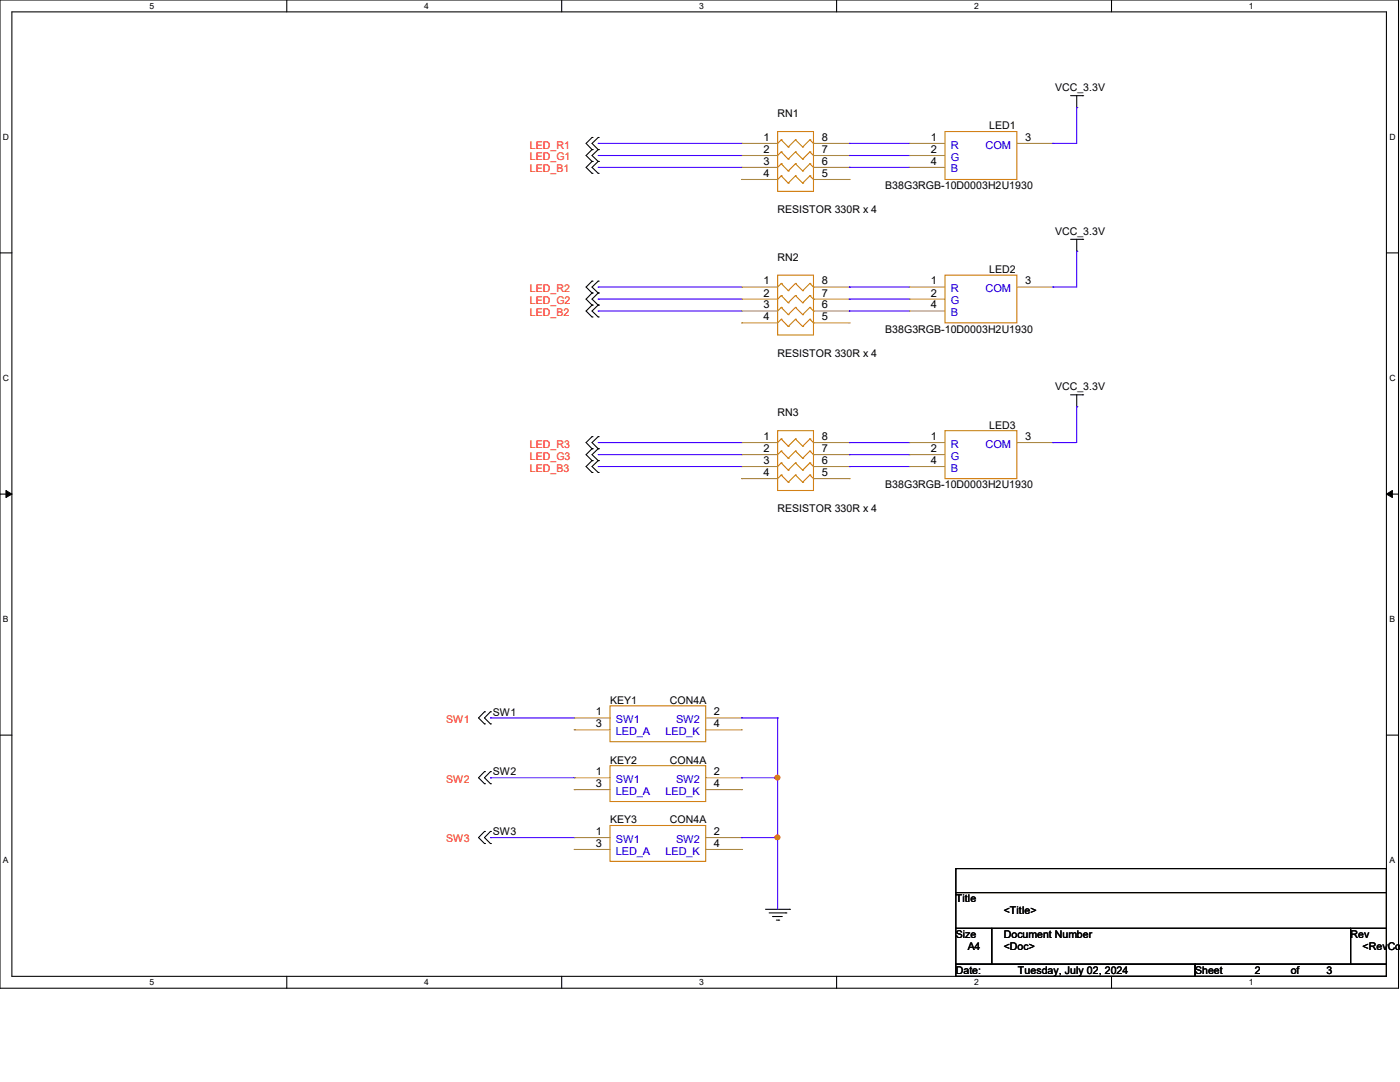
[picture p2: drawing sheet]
<svg xmlns="http://www.w3.org/2000/svg" width="279mm" height="216mm" viewBox="0 0 279 216" stroke-linecap="round" stroke-linejoin="round" font-family="sans-serif">
<path d="M0 0h279.1v197.2h-279.1zM2.4 2.4h274.3v192.4h-274.3z" fill="none" stroke="#000" stroke-width=".21"/>
<g fill="#fff">
<path d="M29.8 .3h.9v1.9h-.9z"/>
<path d="M29.8 195.1h.9v1.9h-.9z"/>
</g>
<path d="M57.2 0v2.4M57.2 194.8v2.4" fill="none" stroke="#000" stroke-width=".21"/>
<g fill="#fff">
<path d="M84.7 .3h.9v1.9h-.9z"/>
<path d="M84.7 195.1h.9v1.9h-.9z"/>
</g>
<path d="M112.1 0v2.4M112.1 194.8v2.4" fill="none" stroke="#000" stroke-width=".21"/>
<g fill="#fff">
<path d="M139.5 .3h1v1.9h-1z"/>
<path d="M139.5 195.1h1v1.9h-1z"/>
</g>
<path d="M167 0v2.4M167 194.8v2.4" fill="none" stroke="#000" stroke-width=".21"/>
<g fill="#fff">
<path d="M194.4 .3h.9v1.9h-.9z"/>
<path d="M194.4 195.1h.9v1.9h-.9z"/>
</g>
<path d="M221.8 0v2.4M221.8 194.8v2.4" fill="none" stroke="#000" stroke-width=".21"/>
<g fill="#fff">
<path d="M249.3 .3h.9v1.9h-.9z"/>
<path d="M249.3 195.1h.9v1.9h-.9z"/>
<path d="M.6 26.4h1.2v1.9h-1.2z"/>
<path d="M277.3 26.4h1.2v1.9h-1.2z"/>
<path d="M.6 74.5h1.2v1.9h-1.2z"/>
<path d="M277.3 74.5h1.2v1.9h-1.2z"/>
</g>
<path d="M0 50.5h2.4M276.7 50.5h2.4" fill="none" stroke="#000" stroke-width=".21"/>
<g fill="#fff">
<path d="M.6 122.6h1.1v1.9h-1.1z"/>
<path d="M277.3 122.6h1.1v1.9h-1.1z"/>
</g>
<path d="M0 98.6h2.4M276.7 98.6h2.4" fill="none" stroke="#000" stroke-width=".21"/>
<path d="M1.2 97.9l1.2 .7-1.2 .7zM276.7 98.6l1.2-.7v1.4z" fill="#000" stroke="#000" stroke-width=".2"/>
<g fill="#fff">
<path d="M.6 170.7h1.1v1.9h-1.1z"/>
<path d="M277.3 170.7h1.1v1.9h-1.1z"/>
</g>
<g fill="none" stroke="#000" stroke-width=".21">
<path d="M213.7 19.1h2.4M214.9 19.1v2.4M216.1 19.1h.1M118.2 27.4h.1M118.2 29.8h.1M118.2 32.2h.1M118.2 34.6h.1M118.2 27.4l-1.2 1.2 1.2 1.2M118.2 29.8l-1.2 1.2 1.2 1.2M118.2 32.2l-1.2 1.2 1.2 1.2M119.4 27.4h.1M119.4 29.8h.1"/>
<path d="M119.4 32.2h.1M119.4 34.6h.1M119.4 27.4l-1.2 1.2 1.2 1.2M119.4 29.8l-1.2 1.2 1.2 1.2M119.4 32.2l-1.2 1.2 1.2 1.2M214.9 21.5h.1M118.2 56.1h.1M118.2 58.5h.1M118.2 56.1l-1.2 1.2 1.2 1.2M118.2 58.5l-1.2 1.2 1.2 1.2M119.4 56.1h.1M119.4 58.5h.1"/>
<path d="M119.4 56.1l-1.2 1.2 1.2 1.2M119.4 58.5l-1.2 1.2 1.2 1.2M213.7 47.8h2.4M214.9 50.1h.1M214.9 47.8v2.3M216.1 47.8h.1M118.2 60.9h.1M118.2 63.2h.1M118.2 60.9l-1.2 1.2 1.2 1.1M119.4 60.9h.1M119.4 63.2h.1M119.4 60.9l-1.2 1.2 1.2 1.1"/>
<path d="M213.7 78.8h2.4M214.9 78.8v2.4M216.1 78.8h.1M118.2 87.1h.1M118.2 89.5h.1M118.2 91.9h.1M118.2 94.3h.1M118.2 87.1l-1.2 1.2 1.2 1.2M118.2 89.5l-1.2 1.2 1.2 1.2M118.2 91.9l-1.2 1.2 1.2 1.2M119.4 87.1h.1M119.4 89.5h.1"/>
<path d="M119.4 91.9h.1M119.4 94.3h.1M119.4 87.1l-1.2 1.2 1.2 1.2M119.4 89.5l-1.2 1.2 1.2 1.2M119.4 91.9l-1.2 1.2 1.2 1.2M214.9 81.2h.1M0 146.7h2.4M96.7 142h.1M96.7 144.4h.1M96.7 154h.1M96.7 156.4h.1M96.7 142l-1.2 1.3 1.2 1.1"/>
<path d="M96.7 154l-1.2 1.2 1.2 1.2M97.9 142h.1M97.9 144.4h.1M97.9 154h.1M97.9 156.4h.1M97.9 142l-1.2 1.3 1.2 1.1M97.9 154l-1.2 1.2 1.2 1.2M276.7 146.7h2.4M96.7 165.9h.1M96.7 168.3h.1M96.7 165.9l-1.2 1.2 1.2 1.2M97.9 165.9h.1"/>
<path d="M97.9 168.3h.1M97.9 165.9l-1.2 1.2 1.2 1.2M190.8 173.3h85.9v4.8h-85.9zM190.8 178.1h85.9v7.2h-85.9zM152.8 181.4h4.8M153.5 182.2h3.3M154.2 182.9h.1M154.2 182.9h1.9M154.9 183.6h.5M155.4 183.6h.1M156.8 182.2h.1M157.6 181.4h.1"/>
<path d="M190.8 185.3h7.1v7.1h-7.1zM190.8 192.4h47.7v2.4h-47.7zM197.9 185.3h71.6v7.1h-71.6zM238.5 192.4h38.2v2.4h-38.2zM269.5 185.3h7.2v7.1h-7.2z"/>
</g>
<g fill="none" stroke="#cc8006" stroke-width=".21">
<path d="M155.2 26.2h7.1v12h-7.1zM155.9 27.9h.1M155.9 30.3h.1M155.9 32.7h.1M155.9 35.1h.1M155.9 27.9l1.4 1.4M155.9 27.9l-.7 .7M155.9 30.3l1.4 1.4M155.9 30.3l-.7 .7M155.9 32.7l1.4 1.4M155.9 32.7l-.7 .7M155.9 35.1l1.4 1.4"/>
<path d="M155.9 35.1l-.7 .7M157.3 29.3h.1M157.3 31.7h.1M157.3 34.1h.1M157.3 36.5h.1M158.7 27.9h.1M158.7 30.3h.1M158.7 32.7h.1M158.7 35.1h.1M158.7 27.9l1.5 1.4M158.7 27.9l-1.4 1.4M158.7 30.3l1.5 1.4"/>
<path d="M158.7 30.3l-1.4 1.4M158.7 32.7l1.5 1.4M158.7 32.7l-1.4 1.4M158.7 35.1l1.5 1.4M158.7 35.1l-1.4 1.4M160.2 29.3h.1M160.2 31.7h.1M160.2 34.1h.1M160.2 36.5h.1M161.6 27.9h.1M161.6 30.3h.1M161.6 32.7h.1"/>
<path d="M161.6 35.1h.1M161.6 27.9l.7 .7M161.6 27.9l-1.4 1.4M161.6 30.3l.7 .7M161.6 30.3l-1.4 1.4M161.6 32.7l.7 .7M161.6 32.7l-1.4 1.4M161.6 35.1l.7 .7M161.6 35.1l-1.4 1.4M162.3 28.6h.1M162.3 31h.1M162.3 33.4h.1"/>
<path d="M162.3 35.8h.1M188.6 26.2h14.3v9.6h-14.3zM155.2 54.9h7.1v11.9h-7.1zM155.9 56.6h.1M155.9 59h.1M155.9 56.6l1.4 1.4M155.9 56.6l-.7 .7M155.9 59l1.4 1.4M155.9 59l-.7 .7M157.3 58h.1M158.7 56.6h.1M158.7 59h.1"/>
<path d="M158.7 56.6l1.5 1.4M158.7 56.6l-1.4 1.4M158.7 59l1.5 1.4M158.7 59l-1.4 1.4M160.2 58h.1M161.6 56.6h.1M161.6 59h.1M161.6 56.6l.7 .7M161.6 56.6l-1.4 1.4M161.6 59l.7 .7M161.6 59l-1.4 1.4M162.3 57.3h.1"/>
<path d="M162.3 59.7h.1M188.6 54.9h14.3v9.5h-14.3zM155.9 61.3h.1M155.9 63.7h.1M155.9 61.3l1.4 1.5M155.9 61.3l-.7 .8M155.9 63.7l1.4 1.5M155.9 63.7l-.7 .7M157.3 60.4h.1M157.3 62.8h.1M157.3 65.2h.1M158.7 61.3h.1"/>
<path d="M158.7 63.7h.1M158.7 61.3l1.5 1.5M158.7 61.3l-1.4 1.5M158.7 63.7l1.5 1.5M158.7 63.7l-1.4 1.5M160.2 60.4h.1M160.2 62.8h.1M160.2 65.2h.1M161.6 61.3h.1M161.6 63.7h.1M161.6 61.3l.7 .8M161.6 61.3l-1.4 1.5"/>
<path d="M161.6 63.7l.7 .7M161.6 63.7l-1.4 1.5M162.3 62.1h.1M162.3 64.4h.1M155.2 85.9h7.1v12h-7.1zM155.9 87.6h.1M155.9 90h.1M155.9 92.4h.1M155.9 94.8h.1M155.9 87.6l1.4 1.4M155.9 87.6l-.7 .7M155.9 90l1.4 1.4"/>
<path d="M155.9 90l-.7 .7M155.9 92.4l1.4 1.4M155.9 92.4l-.7 .7M155.9 94.8l1.4 1.4M155.9 94.8l-.7 .7M157.3 89h.1M157.3 91.4h.1M157.3 93.8h.1M157.3 96.2h.1M158.7 87.6h.1M158.7 90h.1M158.7 92.4h.1"/>
<path d="M158.7 94.8h.1M158.7 87.6l1.5 1.4M158.7 87.6l-1.4 1.4M158.7 90l1.5 1.4M158.7 90l-1.4 1.4M158.7 92.4l1.5 1.4M158.7 92.4l-1.4 1.4M158.7 94.8l1.5 1.4M158.7 94.8l-1.4 1.4M160.2 89h.1M160.2 91.4h.1M160.2 93.8h.1"/>
<path d="M160.2 96.2h.1M161.6 87.6h.1M161.6 90h.1M161.6 92.4h.1M161.6 94.8h.1M161.6 87.6l.7 .7M161.6 87.6l-1.4 1.4M161.6 90l.7 .7M161.6 90l-1.4 1.4M161.6 92.4l.7 .7M161.6 92.4l-1.4 1.4M161.6 94.8l.7 .7"/>
<path d="M161.6 94.8l-1.4 1.4M162.3 88.3h.1M162.3 90.7h.1M162.3 93.1h.1M162.3 95.5h.1M188.6 85.9h14.3v9.6h-14.3zM121.8 140.8h19v7.2h-19zM121.8 152.8h19v7.1h-19zM121.8 164.7h19v7.2h-19z"/>
</g>
<g fill="none" stroke="#a84" stroke-width=".21">
<path d="M148 28.6h.1M148 31h.1M148 33.4h.1M148 35.8h.1M148 28.6h7.2M148 31h7.2M148 33.4h7.2M148 35.8h7.2M162.3 28.6h7.2M162.3 31h7.2M162.3 33.4h7.2M162.3 35.8h7.2"/>
<path d="M169.5 35.8h.1M169.5 33.4h.1M169.5 31h.1M169.5 28.6h.1M181.4 33.4h.1M181.4 31h.1M181.4 28.6h.1M181.4 28.6h7.2M181.4 31h7.2M181.4 33.4h7.2M202.9 28.6h7.2M210.1 28.6h.1"/>
<path d="M148 57.3h.1M148 59.7h.1M148 57.3h7.2M148 59.7h7.2M162.3 57.3h7.2M162.3 59.7h7.2M169.5 59.7h.1M169.5 57.3h.1M181.4 59.7h.1M181.4 57.3h.1M181.4 57.3h7.2M181.4 59.7h7.2"/>
<path d="M202.9 57.3h7.2M210.1 57.3h.1M148 62.1h.1M148 64.4h.1M148 62.1h7.2M148 64.4h7.2M162.3 62.1h7.2M162.3 64.4h7.2M169.5 64.4h.1M169.5 62.1h.1M181.4 62.1h.1M181.4 62.1h7.2"/>
<path d="M148 88.3h.1M148 90.7h.1M148 93.1h.1M148 95.5h.1M148 88.3h7.2M148 90.7h7.2M148 93.1h7.2M148 95.5h7.2M162.3 88.3h7.2M162.3 90.7h7.2M162.3 93.1h7.2M162.3 95.5h7.2"/>
<path d="M169.5 95.5h.1M169.5 93.1h.1M169.5 90.7h.1M169.5 88.3h.1M181.4 93.1h.1M181.4 90.7h.1M181.4 88.3h.1M181.4 88.3h7.2M181.4 90.7h7.2M181.4 93.1h7.2M202.9 88.3h7.2M210.1 88.3h.1"/>
<path d="M114.6 143.3h.1M114.6 145.6h.1M114.6 155.2h.1M114.6 157.6h.1M114.6 143.3h7.2M114.6 145.6h7.2M114.6 155.2h7.2M114.6 157.6h7.2M140.8 143.3h7.2M140.8 145.6h7.2M140.8 155.2h7.2M140.8 157.6h7.2"/>
<path d="M148 143.3h.1M148 145.6h.1M148 155.2h.1M148 157.6h.1M114.6 167.1h.1M114.6 169.5h.1M114.6 167.1h7.2M114.6 169.5h7.2M140.8 167.1h7.2M140.8 169.5h7.2M148 167.1h.1M148 169.5h.1"/>
</g>
<g fill="none" stroke="#4200ff" stroke-width=".21">
<path d="M119.4 28.6h.1M119.4 31h.1M119.4 33.4h.1M119.4 28.6h28.6M119.4 31h28.6M119.4 33.4h28.6M169.5 28.6h.1M169.5 31h.1M169.5 33.4h.1M169.5 28.6h11.9M169.5 31h11.9M169.5 33.4h11.9"/>
<path d="M210.1 28.6h.1M214.9 21.5h.1M214.9 21.5v7.1h-4.8M119.4 57.3h.1M119.4 59.7h.1M119.4 57.3h28.6M119.4 59.7h28.6M169.5 57.3h.1M169.5 59.7h.1M169.5 57.3h11.9M169.5 59.7h11.9M210.1 57.3h.1"/>
<path d="M214.9 50.1h.1M214.9 50.1v7.2h-4.8M119.4 62.1h.1M119.4 62.1h28.6M169.5 62.1h.1M169.5 62.1h11.9M119.4 88.3h.1M119.4 90.7h.1M119.4 93.1h.1M119.4 88.3h28.6M119.4 90.7h28.6M119.4 93.1h28.6"/>
<path d="M169.5 88.3h.1M169.5 90.7h.1M169.5 93.1h.1M169.5 88.3h11.9M169.5 90.7h11.9M169.5 93.1h11.9M210.1 88.3h.1M214.9 81.2h.1M214.9 81.2v7.1h-4.8M97.9 143.3h.1M97.9 155.2h.1M97.9 143.3h16.7"/>
<path d="M97.9 155.2h16.7M148 143.3h.1M148 155.2h.1M148 143.3h7.2M148 155.2h7.2M155.2 143.3h.1M155.2 155.2h.1M155.2 143.3v38.1M97.9 167.1h.1M97.9 167.1h16.7M148 167.1h.1M148 167.1h7.2"/>
<path d="M155.2 167.1h.1"/>
</g>
<g fill="#f00" stroke="#f00" stroke-width=".21">
<circle cx="155.2" cy="155.2" r=".46"/>
<circle cx="155.2" cy="167.1" r=".46"/>
</g>
<g font-size="2.2">
<text x="152.4" y="28.1">1</text>
<text x="164" y="28.1">8</text>
<text x="185.8" y="28.1">1</text>
<text x="204.6" y="28.1">3</text>
<text x="152.4" y="30.5">2</text>
<text x="152.4" y="32.9">3</text>
<text x="152.4" y="35.3">4</text>
<text x="164" y="35.3">5</text>
<text x="164" y="32.9">6</text>
<text x="164" y="30.5">7</text>
<text x="185.8" y="32.9">4</text>
<text x="185.8" y="30.5">2</text>
<text x="152.4" y="56.8">1</text>
<text x="152.4" y="59.2">2</text>
<text x="164" y="59.2">7</text>
<text x="164" y="56.8">8</text>
<text x="185.8" y="59.2">2</text>
<text x="185.8" y="56.8">1</text>
<text x="204.6" y="56.8">3</text>
<text x="152.4" y="61.6">3</text>
<text x="152.4" y="63.9">4</text>
<text x="164" y="63.9">5</text>
<text x="164" y="61.6">6</text>
<text x="185.8" y="61.6">4</text>
<text x="152.4" y="87.8">1</text>
<text x="164" y="87.8">8</text>
<text x="185.8" y="87.8">1</text>
<text x="204.6" y="87.8">3</text>
<text x="152.4" y="90.2">2</text>
<text x="152.4" y="92.6">3</text>
<text x="152.4" y="95">4</text>
<text x="164" y="95">5</text>
<text x="164" y="92.6">6</text>
<text x="164" y="90.2">7</text>
<text x="185.8" y="92.6">4</text>
<text x="185.8" y="90.2">2</text>
<text x="118.9" y="142.7">1</text>
<text x="142.5" y="142.7">2</text>
<text x="118.9" y="145.1">3</text>
<text x="142.5" y="145.1">4</text>
<text x="118.9" y="154.7">1</text>
<text x="142.5" y="154.7">2</text>
<text x="118.9" y="157.1">3</text>
<text x="142.5" y="157.1">4</text>
<text x="118.9" y="166.6">1</text>
<text x="142.5" y="166.6">2</text>
<text x="118.9" y="169">3</text>
<text x="142.5" y="169">4</text>
</g>
<g font-size="2.2" fill="#00c">
<text x="189.8" y="29.6">R</text>
<text x="196.7" y="29.6">COM</text>
<text x="189.8" y="34.4">B</text>
<text x="189.8" y="32">G</text>
<text x="189.8" y="58.3">R</text>
<text x="196.7" y="58.3">COM</text>
<text x="189.8" y="63.1">B</text>
<text x="189.8" y="60.7">G</text>
<text x="189.8" y="89.3">R</text>
<text x="196.7" y="89.3">COM</text>
<text x="189.8" y="94.1">B</text>
<text x="189.8" y="91.7">G</text>
<text x="122.9" y="144.3">SW1</text>
<text x="122.9" y="146.6">LED_A</text>
<text x="132.8" y="146.6">LED_K</text>
<text x="134.9" y="144.3">SW2</text>
<text x="122.9" y="156.2">SW1</text>
<text x="122.9" y="158.6">LED_A</text>
<text x="132.8" y="158.6">LED_K</text>
<text x="134.9" y="156.2">SW2</text>
<text x="122.9" y="168.1">SW1</text>
<text x="122.9" y="170.5">LED_A</text>
<text x="132.8" y="170.5">LED_K</text>
<text x="134.9" y="168.1">SW2</text>
</g>
<g font-size="2.1">
<text x="155.2" y="23.4">RN1</text>
<text x="210.6" y="18.2">VCC_3.3V</text>
<text x="197.4" y="25.8">LED1</text>
<text x="176.7" y="37.8">B38G3RGB-10D0003H2U1930</text>
<text x="155.2" y="42.5">RESISTOR 330R x 4</text>
<text x="210.6" y="46.8">VCC_3.3V</text>
<text x="155.2" y="52.1">RN2</text>
<text x="197.4" y="54.4">LED2</text>
<text x="155.2" y="71.2">RESISTOR 330R x 4</text>
<text x="176.7" y="66.4">B38G3RGB-10D0003H2U1930</text>
<text x="210.6" y="77.9">VCC_3.3V</text>
<text x="155.2" y="83.1">RN3</text>
<text x="197.4" y="85.5">LED3</text>
<text x="176.7" y="97.5">B38G3RGB-10D0003H2U1930</text>
<text x="155.2" y="102.2">RESISTOR 330R x 4</text>
<text x="98.3" y="142.8">SW1</text>
<text x="121.7" y="140.4">KEY1</text>
<text x="133.7" y="140.4">CON4A</text>
<text x="98.3" y="154.7">SW2</text>
<text x="121.7" y="152.4">KEY2</text>
<text x="133.7" y="152.4">CON4A</text>
<text x="98.3" y="166.7">SW3</text>
<text x="121.7" y="164.3">KEY3</text>
<text x="133.7" y="164.3">CON4A</text>
<text x="190.8" y="180">Title</text>
<text x="200.3" y="182.4">&lt;Title&gt;</text>
<text x="190.8" y="187.2">Size</text>
<text x="193.1" y="189.6">A4</text>
<text x="200.3" y="187.2">Document Number</text>
<text x="200.3" y="189.6">&lt;Doc&gt;</text>
<text x="269.5" y="187.2">Rev</text>
<text x="271.9" y="189.6">&lt;RevCod</text>
<text x="190.8" y="194.4">Date:</text>
<text x="203.2" y="194.4">Tuesday, July 02, 2024</text>
<text x="238.5" y="194.4">Sheet</text>
<text x="250.4" y="194.4">2</text>
<text x="257.6" y="194.4">of</text>
<text x="264.7" y="194.4">3</text>
</g>
<g font-size="2.1" fill="#f00">
<text x="105.7" y="29.6">LED_R1</text>
<text x="105.7" y="32">LED_G1</text>
<text x="105.7" y="34.4">LED_B1</text>
<text x="105.7" y="58.3">LED_R2</text>
<text x="105.7" y="60.7">LED_G2</text>
<text x="105.7" y="63">LED_B2</text>
<text x="105.7" y="89.3">LED_R3</text>
<text x="105.7" y="91.7">LED_G3</text>
<text x="105.7" y="94.1">LED_B3</text>
<text x="89" y="144.2">SW1</text>
<text x="89" y="156.2">SW2</text>
<text x="89" y="168.1">SW3</text>
</g>
<g font-size="1.7">
<text x="29.8" y="1.8">5</text>
<text x="84.7" y="1.8">4</text>
<text x="139.5" y="1.8">3</text>
<text x="194.4" y="1.8">2</text>
<text x="249.3" y="1.8">1</text>
<text x=".6" y="27.9">D</text>
<text x="277.3" y="27.9">D</text>
<text x=".6" y="76">C</text>
<text x="277.3" y="76">C</text>
<text x=".6" y="124.2">B</text>
<text x="277.3" y="124.2">B</text>
<text x=".6" y="172.3">A</text>
<text x="277.3" y="172.3">A</text>
<text x="29.8" y="196.6">5</text>
<text x="84.7" y="196.6">4</text>
<text x="139.5" y="196.6">3</text>
<text x="194.4" y="196.6">2</text>
<text x="249.3" y="196.6">1</text>
</g>
</svg>
